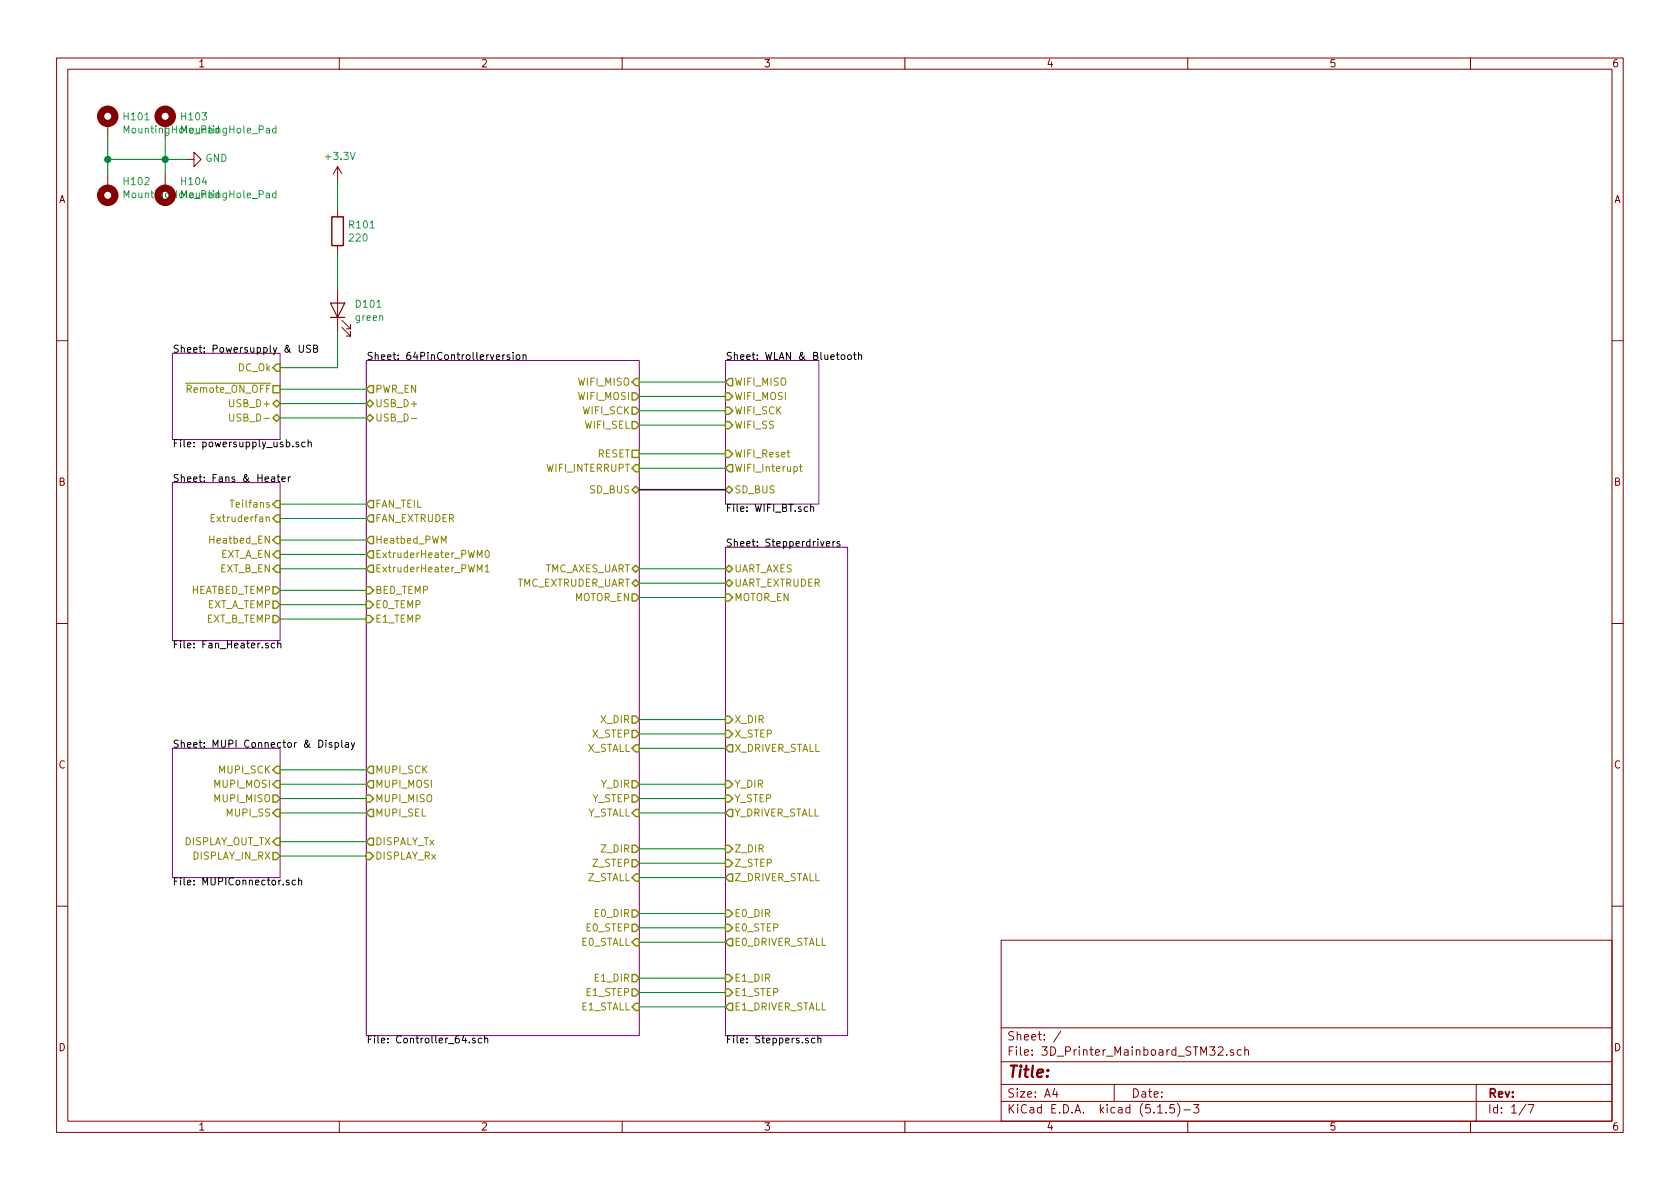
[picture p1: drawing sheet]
<svg xmlns="http://www.w3.org/2000/svg" width="297mm" height="210mm" viewBox="0 0 297 210" stroke-linecap="round" stroke-linejoin="round" font-family="sans-serif">
<g fill="none" stroke="#840000" stroke-width=".18">
<path d="M10 10.3h277v189.9h-277zM12 12.2h273v186.1h-273zM60 10.3v1.9M110 10.3v1.9M160 10.3v1.9M210 10.3v1.9M260 10.3v1.9M19 21.8v2.6M19 30.7v2.6M29.2 30.7v2.6M33 28.2h1.3v-1.3l1.3 1.3-1.3 1.3v-1.3M59.7 29.5v2.5"/>
<path d="M59.7 37.1v1.2M59.7 29.5l-.8 1.2M59.7 29.5l.8 1.2M59.7 43.4v1.3M59.7 51v7.7M60.5 57.9l1.5 1.5v-.7v.7h-.8M60.5 56.6l1.5 1.6v-.8v.8h-.8M10 60.2h2M285 60.2h2M10 110.3h2M285 110.3h2M10 160.2h2"/>
<path d="M177 166.3h108v32h-108zM285 160.2h2M60 198.3v1.9M110 198.3v1.9M160 198.3v1.9M177 194.8h108M177 191.8h108M177 187.8h108M177 181.8h108M186.5 192.5l-.4 1h1M186.8 193v1M187.6 182.3l-1.3 2"/>
<path d="M197 191.8v3M204.7 196.8h.8M206.2 196.7v.1M207.6 195.3h-.7l-.1 .7 .2-.1 .5 .1 .2 .2-.1 .5-.2 .1-.6-.1M208.2 195.1a1.71 1.71 0 0 1 0 2.3M209.3 196.3h1.2M210 198.3v1.9M211 195.3h1l-.5 .6 .4 .1v.7l-.2 .1-.7-.1M215.4 185.3l.2-.2h.4l.2 .2 .1 .2-1 1.1h1M216.9 186.5v.1M218.1 185.7a.37 .37 0 0 0-.6 .1l.1 .2 .5 .2 .1 .1-.2 .3-.5-.1M219.5 185.7l-.5-.1-.3 .3 .1 .6 .2 .1 .5-.1"/>
<path d="M220.1 185.7h.1a.37 .37 0 0 1 .6 .1v.8M220.1 185.1v1.5M260 198.3v1.9M261 191.8v6.5M269.8 195.2l-1.2 2M270.2 195.3h1l-.6 1.5"/>
</g>
<path d="M30.5 62.5h19v15.2h-19zM64.8 63.7h48.2v119.4h-48.2zM128.3 63.7h16.5v25.4h-16.5zM30.5 85.3h19v28h-19zM128.3 96.8h21.6v86.3h-21.6zM30.5 132.3h19v22.9h-19z" fill="none" stroke="#840084" stroke-width=".18"/>
<g fill="none" stroke="#000" stroke-width=".18">
<path d="M51.8 78.9v.1M52.8 78.2h-.3l-.2 .2 .1 .1 .4 .2v.3h-.5M52.9 61v1.1l.3 .2 .3-.1 .1-.1v-1.1M53.9 78.2h-.3l-.3 .2 .2 .6h.4M54.5 78.3l.2-.1h.3v.8M54.5 77.7v1.3M54.9 61.1l-.5-.1-.2 .3 .1 .3 .6 .2v.4l-.2 .1-.5-.1M55.4 61.6h.6l.1-.2v-.2l-.7-.2v1.3h.5l.2-.1 .1-.3-.3-.3M88.9 62.7v.9M89.3 62.7l-.4 .3M90.1 62.8l-.3-.1-.2 .2 .1 .2 .4 .1v.3h-.5M90.7 62.3v.1"/>
<path d="M90.7 62.7v.9M91.3 62.9l.2-.2 .4 .2v.4l-.1 .2-.3 .1-.2-.2zM92.5 62.9l.2-.2 .3 .1v.8M92.5 62.7v.9M148.8 62.9l.1-.2 .4 .2 .1 .4-.1 .2-.4 .1-.1-.2zM150 62.8l.3-.1 .2 .2-.1 .6-.3 .1-.2-.3zM150.9 62.7h.5M151.1 62.3v1.1l.3 .2M151.8 62.9l.2-.2 .3 .1v.8M151.8 62.3v1.3M48 84.4h.5l.1 .8M48.6 84.6l-.5 .1-.1 .2 .1 .3 .5-.1"/>
<path d="M49 84.3h.5M49.2 83.9v1.1l.3 .2M49.8 84.7l.6-.1v-.2l-.4-.1-.2 .2 .1 .6h.5M51 84.3v.9M51.4 84.3l-.4 .3M143.3 89.7l.2-.1 .3 .1 .1 .7M143.3 89.2v1.2M146.1 96.2l.6-.1v-.3h-.4l-.2 .1 .1 .6h.5M147.3 95.8v.8M147.6 95.8l-.3 .2M148.5 95.8h-.3l-.2 .1 .1 .2 .4 .1v.3h-.5M47.4 113.8l-.3-.1-.2 .2 .1 .2 .4 .1v.3h-.5"/>
<path d="M48.6 113.8l-.4-.1-.2 .3 .1 .5h.5M49.1 113.9l.2-.2 .3 .1 .1 .8M49.1 113.3v1.3M58.7 131.4l-.3-.1-.2 .2v.2l.5 .1v.3h-.5M59.3 131.4l.3-.1 .3 .2-.2 .6h-.4M59.3 131.3v1.3M60.4 130.9v1.1l.2 .2M61.1 131.4h.5v.8M61.6 131.6l-.4 .1-.2 .1 .1 .3h.5M62.1 131.3l.3 .9M62.7 131.3l-.4 1.2-.2 .1M51.1 155.7l-.3-.1-.2 .2 .1 .2 .4 .1v.3h-.5"/>
<path d="M52.2 155.7l-.3-.1-.3 .3 .2 .5h.4M52.8 155.8l.2-.2 .3 .1v.8M52.8 155.2v1.3M83 184.3v.1M84 183.6h-.3l-.2 .2 .1 .1 .4 .2v.3h-.5M85.2 183.6h-.4l-.2 .2 .1 .6h.5M85.7 183.7l.2-.1h.3v.8M85.7 183.2v1.2M142.9 183.6h-.3l-.2 .2 .1 .1 .4 .2v.3h-.5M144.1 183.6h-.4l-.2 .2 .1 .6h.5M144.6 183.7l.2-.1h.3v.8M144.6 183.2v1.2"/>
</g>
<g fill="none" stroke="#848400" stroke-width=".18">
<path d="M32.8 67.8h1.3M40.6 73.2v1l.2 .3 .4-.1 .1-.2v-1M72.7 74h1M37.1 94.8v1.3M37.1 95.4h.7M37.3 91.6h.5M37.9 91h-.6v1.2h.6M40.7 88.4h.7M78 96.1v-1.3l.5 .9 .4-.9v1.3M84.4 98.6v-1.3l.4 .9 .4-.9v1.3M86 97.4l.1-.1a.69 .69 0 0 1 .4 .7 .69 .69 0 0 1-.4 .6 .83 .83 0 0 1-.1-1.2zM141.4 82.5h.4"/>
<path d="M141.5 82.1v1.1l.3 .2M84.4 101.1v-1.2l.4 .9 .4-.9v1.2M85.8 100.2l.3-.3v1.2M85.8 101.1h.7"/>
</g>
<g fill="none" stroke="#848400" stroke-width=".25">
<path d="M48.3 68.2h1.2v1.3h-1.2zM48.3 71.4l.6-.7 .6 .7-.6 .6zM48.3 73.9l.6-.6 .6 .6-.6 .6zM48.9 64.4h.6v1.3h-.6l-.6-.7zM64.8 71.4l.6-.7 .6 .7-.6 .6zM64.8 73.9l.6-.6 .6 .6-.6 .6zM65.4 68.2h.6v1.3h-.6l-.6-.7zM111.8 74.5h.6l.6 .7-.6 .6h-.6zM111.8 69.5h.6l.6 .6-.6 .6h-.6zM111.8 72h.6l.6 .6-.6 .7h-.6zM111.8 79.6h1.2v1.3h-1.2zM112.4 66.9h.6v1.3h-.6l-.6-.6z"/>
<path d="M128.3 74.5h.6l.6 .7-.6 .6h-.6zM128.3 72h.6l.6 .6-.6 .7h-.6zM128.3 79.6h.6l.6 .7-.6 .6h-.6zM128.3 69.5h.6l.6 .6-.6 .6h-.6zM128.9 66.9h.6v1.3h-.6l-.6-.6zM48.9 88.5h.6v1.3h-.6l-.6-.7zM48.9 91.1h.6v1.2h-.6l-.6-.6zM48.9 94.9h.6v1.2h-.6l-.6-.6zM48.9 97.4h.6v1.3h-.6l-.6-.7zM48.9 99.9h.6v1.3h-.6l-.6-.6zM65.4 94.9h.6v1.2h-.6l-.6-.6zM65.4 97.4h.6v1.3h-.6l-.6-.7z"/>
<path d="M65.4 99.9h.6v1.3h-.6l-.6-.6zM65.4 91.1h.6v1.2h-.6l-.6-.6zM65.4 88.5h.6v1.3h-.6l-.6-.7zM111.8 86.6l.6-.6 .6 .6-.6 .6zM111.8 82.8l.6-.6h.6v1.2h-.6zM128.3 86.6l.6-.6 .6 .6-.6 .6zM128.9 82.2h.6v1.2h-.6l-.6-.6zM48.3 108.8h.6l.6 .7-.6 .6h-.6zM48.3 103.8h.6l.6 .6-.6 .6h-.6zM48.3 106.3h.6l.6 .6-.6 .7h-.6zM64.8 106.3h.6l.6 .6-.6 .7h-.6zM64.8 108.8h.6l.6 .7-.6 .6h-.6z"/>
<path d="M64.8 103.8h.6l.6 .6-.6 .6h-.6zM111.8 100.6l.6-.7 .6 .7-.6 .6zM111.8 103.1l.6-.6 .6 .6-.6 .7zM111.8 105h.6l.6 .7-.6 .6h-.6zM128.3 100.6l.6-.7 .6 .7-.6 .6zM128.3 103.1l.6-.6 .6 .6-.6 .7zM128.3 105h.6l.6 .7-.6 .6h-.6zM48.9 135.5h.6v1.3h-.6l-.6-.7zM48.9 138h.6v1.3h-.6l-.6-.6zM65.4 138h.6v1.3h-.6l-.6-.6zM65.4 135.5h.6v1.3h-.6l-.6-.7zM111.8 129.2h.6l.6 .6-.6 .6h-.6z"/>
<path d="M111.8 126.6h.6l.6 .6-.6 .7h-.6zM111.8 138h.6l.6 .7-.6 .6h-.6zM112.4 131.7h.6v1.3h-.6l-.6-.7zM128.3 126.6h.6l.6 .6-.6 .7h-.6zM128.3 129.2h.6l.6 .6-.6 .6h-.6zM128.3 138h.6l.6 .7-.6 .6h-.6zM128.9 131.7h.6v1.3h-.6l-.6-.7zM48.3 140.6h.6l.6 .6-.6 .7h-.6zM48.3 150.7h.6l.6 .7-.6 .6h-.6zM48.9 143.1h.6v1.3h-.6l-.6-.6zM48.9 148.2h.6v1.3h-.6l-.6-.7zM64.8 150.7h.6l.6 .7-.6 .6h-.6z"/>
<path d="M64.8 140.6h.6l.6 .6-.6 .7h-.6zM65.4 148.2h.6v1.3h-.6l-.6-.7zM65.4 143.1h.6v1.3h-.6l-.6-.6zM111.8 152h.6l.6 .6-.6 .7h-.6zM111.8 140.6h.6l.6 .6-.6 .7h-.6zM111.8 149.5h.6l.6 .6-.6 .6h-.6zM112.4 154.6h.6v1.2h-.6l-.6-.6zM112.4 143.1h.6v1.3h-.6l-.6-.6zM128.3 140.6h.6l.6 .6-.6 .7h-.6zM128.3 149.5h.6l.6 .6-.6 .6h-.6zM128.3 152h.6l.6 .6-.6 .7h-.6zM128.9 143.1h.6v1.3h-.6l-.6-.6z"/>
<path d="M128.9 154.6h.6v1.2h-.6l-.6-.6zM111.8 163.4h.6l.6 .7-.6 .6h-.6zM111.8 174.9h.6l.6 .6-.6 .6h-.6zM111.8 172.3h.6l.6 .7-.6 .6h-.6zM111.8 160.9h.6l.6 .6-.6 .7h-.6zM112.4 166h.6v1.3h-.6l-.6-.7zM112.4 177.4h.6v1.3h-.6l-.6-.7zM128.3 160.9h.6l.6 .6-.6 .7h-.6zM128.3 163.4h.6l.6 .7-.6 .6h-.6zM128.3 172.3h.6l.6 .7-.6 .6h-.6zM128.3 174.9h.6l.6 .6-.6 .6h-.6zM128.9 166h.6v1.3h-.6l-.6-.7z"/>
<path d="M128.9 177.4h.6v1.3h-.6l-.6-.7z"/>
</g>
<path d="M58.7 38.3h2v5.1h-2z" fill="none" stroke="#840000" stroke-width=".25"/>
<path d="M58.4 53.6h2.6l-1.3 2.5zM58.4 56.1h2.6" fill="none" stroke="#840000" stroke-width=".2"/>
<g fill="none" stroke="#840000" stroke-width="1.3">
<circle cx="19" cy="34.5" r="1.27"/>
<circle cx="19" cy="20.6" r="1.27"/>
<circle cx="29.2" cy="20.6" r="1.27"/>
</g>
<path d="M48.8 22.7h-.4l-.2 .2 .1 .6h.5M48.8 34.2l-.4-.1-.2 .3 .1 .5h.5M48.8 22.2v1.3M48.8 33.7v1.3" fill="none" stroke="#008484" stroke-width=".18"/>
<path d="M113 86.6h15.3" fill="none" stroke="#000084" stroke-width=".3"/>
<g fill="none" stroke="#008400" stroke-width=".18">
<path d="M19 28.2h14M19 24.4v6.3M29.2 24.4v6.3M59.7 32v5.1M59.7 44.7v6.3M59.7 58.7v6.3h-10.2M49.5 68.8h15.3M49.5 73.9h15.3M49.5 71.4h15.3M113 75.2h15.3M113 72.6h15.3M113 70.1h15.3"/>
<path d="M113 67.6h15.3M49.5 98h15.3M49.5 95.5h15.3M49.5 91.7h15.3M49.5 89.1h15.3M113 80.3h15.3M113 82.8h15.3M49.5 100.6h15.3M49.5 104.4h15.3M49.5 106.9h15.3M49.5 109.5h15.3M113 100.6h15.3"/>
<path d="M113 103.1h15.3M113 105.7h15.3M49.5 138.7h15.3M49.5 136.1h15.3M113 138.7h15.3M113 127.2h15.3M113 129.8h15.3M113 132.3h15.3M49.5 151.4h15.3M49.5 148.8h15.3M49.5 143.8h15.3M49.5 141.2h15.3"/>
<path d="M113 143.8h15.3M113 141.2h15.3M113 155.2h15.3M113 152.6h15.3M113 150.1h15.3M113 173h15.3M113 178h15.3M113 175.5h15.3M113 166.6h15.3M113 164.1h15.3M113 161.5h15.3"/>
</g>
<g fill="#008400" stroke="#008400" stroke-width=".25">
<circle cx="19" cy="28.2" r=".51"/>
<circle cx="29.2" cy="28.2" r=".51"/>
</g>
<text font-size="2.8" fill="#840000" x="178" y="190.5">Title:</text>
<g font-size="2.1" fill="#840000">
<text x="178" y="184">Sheet: /</text>
<text x="178" y="186.7">File: 3D_Printer_Mainboard_STM32.sch</text>
<text x="178" y="196.9">KiCad E.D.A. kicad (5.1.5)-3</text>
<text x="178" y="194.1">Size: A4</text>
<text x="200" y="194.1">Date:</text>
<text x="263" y="194.1">Rev:</text>
<text x="263" y="196.9">Id: 1/7</text>
</g>
<g font-size="1.8" fill="#840000">
<text x="35" y="11.9">1</text>
<text x="85" y="11.9">2</text>
<text x="135" y="11.9">3</text>
<text x="185" y="11.9">4</text>
<text x="235" y="11.9">5</text>
<text x="285" y="11.9">6</text>
<text x="10.4" y="35.9">A</text>
<text x="22.3" y="35">MountingHole_Pad</text>
<text x="285.4" y="35.9">A</text>
<text x="10.4" y="85.9">B</text>
<text x="285.4" y="85.9">B</text>
<text x="10.4" y="135.9">C</text>
<text x="285.4" y="135.9">C</text>
<text x="10.4" y="185.9">D</text>
<text x="285.4" y="185.9">D</text>
<text x="35" y="199.9">1</text>
<text x="85" y="199.9">2</text>
<text x="135" y="199.9">3</text>
<text x="185" y="199.9">4</text>
<text x="235" y="199.9">5</text>
<text x="285" y="199.9">6</text>
</g>
<g font-size="1.8" fill="#008484">
<text x="22" y="21.3">H101</text>
<text x="22.3" y="23.6">MountingHole_Pad</text>
<text x="32.2" y="21.3">H103</text>
<text x="32.5" y="23.6">MountingHole_Pad</text>
<text x="36.3" y="28.6">GND</text>
<text x="57.7" y="28.3">+3.3V</text>
<text x="22" y="32.7">H102</text>
<text x="32.2" y="32.7">H104</text>
<text x="32.5" y="35">MountingHole_Pad</text>
<text x="61.9" y="40.4">R101</text>
<text x="61.9" y="42.7">220</text>
<text x="62.9" y="56.7">green</text>
<text x="63.1" y="54.4">D101</text>
</g>
<g font-size="1.8">
<text x="30.5" y="62.4">Sheet: Powersupply &amp; USB</text>
<text x="64.8" y="63.6">Sheet: 64PinControllerversion</text>
<text x="128.3" y="63.6">Sheet: WLAN &amp; Bluetooth</text>
<text x="30.5" y="79.1">File: powersupply_usb.sch</text>
<text x="30.5" y="85.2">Sheet: Fans &amp; Heater</text>
<text x="128.3" y="90.5">File: WIFI_BT.sch</text>
<text x="128.3" y="96.7">Sheet: Stepperdrivers</text>
<text x="30.5" y="114.6">File: Fan_Heater.sch</text>
<text x="30.5" y="132.2">Sheet: MUPI Connector &amp; Display</text>
<text x="30.5" y="156.6">File: MUPIConnector.sch</text>
<text x="64.8" y="184.5">File: Controller_64.sch</text>
<text x="128.3" y="184.5">File: Steppers.sch</text>
</g>
<g font-size="1.8" fill="#848400">
<text x="42.1" y="65.7">DC_Ok</text>
<text x="33.4" y="69.5">Remote_ON_OFF</text>
<text x="66.3" y="69.5">PWR_EN</text>
<text x="102.3" y="70.7">WIFI_MOSI</text>
<text x="102.3" y="68.2">WIFI_MISO</text>
<text x="129.8" y="68.2">WIFI_MISO</text>
<text x="129.8" y="70.7">WIFI_MOSI</text>
<text x="41" y="72">USB_D+</text>
<text x="41.4" y="74.5">USB_D-</text>
<text x="66.3" y="72">USB_D+</text>
<text x="66.3" y="74.5">USB_D-</text>
<text x="103" y="73.3">WIFI_SCK</text>
<text x="103.4" y="75.8">WIFI_SEL</text>
<text x="129.8" y="75.8">WIFI_SS</text>
<text x="129.8" y="73.3">WIFI_SCK</text>
<text x="96.7" y="83.4">WIFI_INTERRUPT</text>
<text x="105.6" y="80.9">RESET</text>
<text x="129.8" y="80.9">WIFI_Reset</text>
<text x="129.8" y="83.4">WIFI_Interupt</text>
<text x="41.3" y="89.8">Teilfans</text>
<text x="66.3" y="89.8">FAN_TEIL</text>
<text x="104.3" y="87.2">SD_BUS</text>
<text x="129.8" y="87.2">SD_BUS</text>
<text x="38.1" y="92.3">Extruderfan</text>
<text x="66.3" y="92.3">FAN_EXTRUDER</text>
<text x="37.6" y="96.1">Heatbed_EN</text>
<text x="38.9" y="98.7">EXT_A_EN</text>
<text x="38.9" y="101.2">EXT_B_EN</text>
<text x="66.3" y="96.1">Heatbed_PWM</text>
<text x="66.3" y="98.7">ExtruderHeater_PWM0</text>
<text x="66.3" y="101.2">ExtruderHeater_PWM1</text>
<text x="96" y="101.2">TMC_AXES_UART</text>
<text x="129.8" y="101.2">UART_AXES</text>
<text x="33.6" y="105">HEATBED_TEMP</text>
<text x="36.4" y="107.6">EXT_A_TEMP</text>
<text x="66.3" y="107.6">E0_TEMP</text>
<text x="66.3" y="105">BED_TEMP</text>
<text x="91.1" y="103.8">TMC_EXTRUDER_UART</text>
<text x="101.5" y="106.3">MOTOR_EN</text>
<text x="129.8" y="103.8">UART_EXTRUDER</text>
<text x="129.8" y="106.3">MOTOR_EN</text>
<text x="36.4" y="110.1">EXT_B_TEMP</text>
<text x="66.3" y="110.1">E1_TEMP</text>
<text x="104.7" y="130.4">X_STEP</text>
<text x="106.3" y="127.9">X_DIR</text>
<text x="129.8" y="127.9">X_DIR</text>
<text x="129.8" y="130.4">X_STEP</text>
<text x="38.9" y="136.8">MUPI_SCK</text>
<text x="66.3" y="136.8">MUPI_SCK</text>
<text x="103.6" y="133">X_STALL</text>
<text x="129.8" y="133">X_DRIVER_STALL</text>
<text x="38.1" y="139.3">MUPI_MOSI</text>
<text x="38.1" y="141.9">MUPI_MISO</text>
<text x="66.3" y="139.3">MUPI_MOSI</text>
<text x="66.3" y="141.9">MUPI_MISO</text>
<text x="104.7" y="141.9">Y_STEP</text>
<text x="106.3" y="139.3">Y_DIR</text>
<text x="129.8" y="139.3">Y_DIR</text>
<text x="129.8" y="141.9">Y_STEP</text>
<text x="32.4" y="149.5">DISPLAY_OUT_TX</text>
<text x="40.2" y="144.4">MUPI_SS</text>
<text x="66.3" y="149.5">DISPALY_Tx</text>
<text x="66.3" y="144.4">MUPI_SEL</text>
<text x="103.6" y="144.4">Y_STALL</text>
<text x="129.8" y="144.4">Y_DRIVER_STALL</text>
<text x="34.1" y="152">DISPLAY_IN_RX</text>
<text x="66.3" y="152">DISPLAY_Rx</text>
<text x="103.7" y="155.8">Z_STALL</text>
<text x="104.8" y="153.3">Z_STEP</text>
<text x="106.4" y="150.7">Z_DIR</text>
<text x="129.8" y="155.8">Z_DRIVER_STALL</text>
<text x="129.8" y="150.7">Z_DIR</text>
<text x="129.8" y="153.3">Z_STEP</text>
<text x="102.7" y="167.3">E0_STALL</text>
<text x="103.7" y="164.7">E0_STEP</text>
<text x="105.3" y="162.2">E0_DIR</text>
<text x="129.8" y="167.3">E0_DRIVER_STALL</text>
<text x="129.8" y="162.2">E0_DIR</text>
<text x="129.8" y="164.7">E0_STEP</text>
<text x="105.3" y="173.6">E1_DIR</text>
<text x="129.8" y="173.6">E1_DIR</text>
<text x="102.7" y="178.7">E1_STALL</text>
<text x="103.7" y="176.1">E1_STEP</text>
<text x="129.8" y="178.7">E1_DRIVER_STALL</text>
<text x="129.8" y="176.1">E1_STEP</text>
</g>
</svg>
